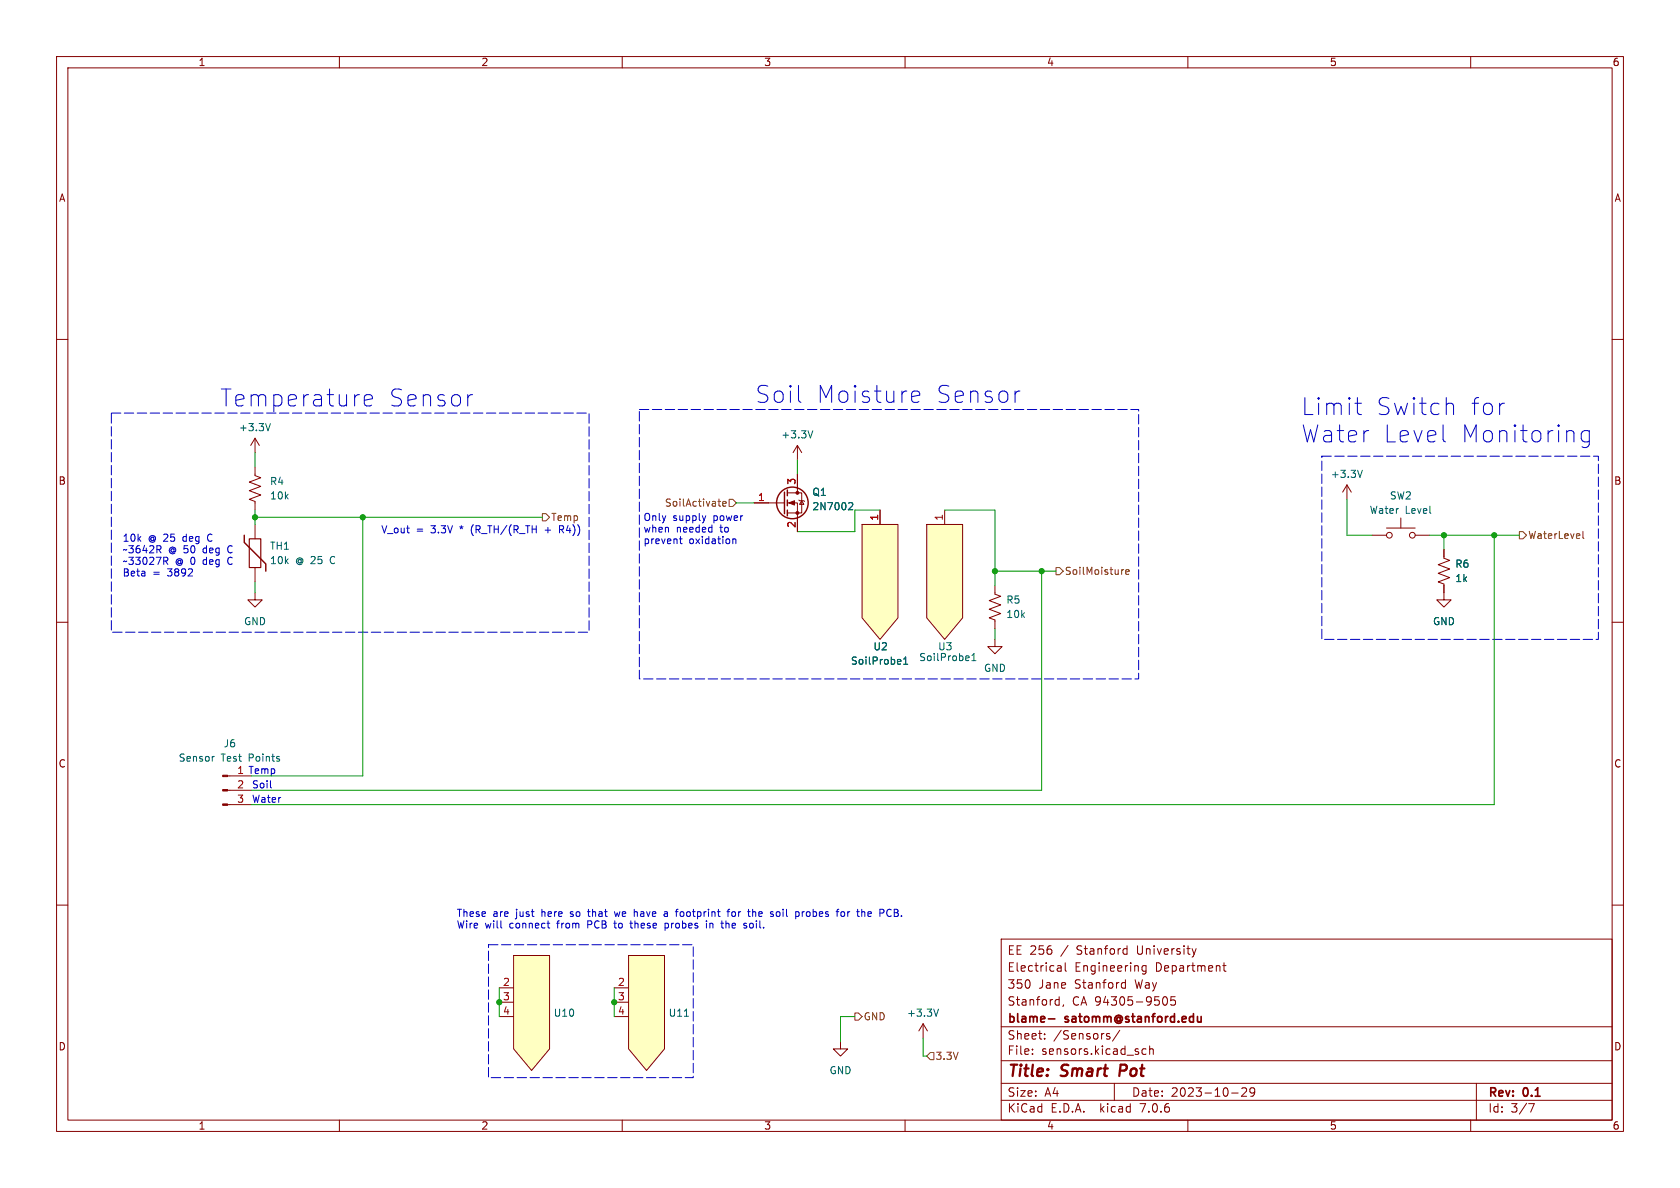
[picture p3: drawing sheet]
<svg xmlns="http://www.w3.org/2000/svg" width="297mm" height="210mm" viewBox="0 0 297 210" stroke-linecap="round" stroke-linejoin="round" font-family="sans-serif">
<g fill="none" stroke="#840000" stroke-width=".18">
<path d="M10 10h277v190h-277zM12 12h273v186h-273zM60 10v2M110 10v2M160 10v2M210 10v2M260 10v2M10 60h2M285 60h2M10 110h2M285 110h2M10 160h2"/>
<path d="M285 160h2M177 166h108v32h-108zM186.8 176.7l.4 .1M187 170.8h.5l.1 .9M187 171.6h.6M187.2 176.2v1.5M187.2 177.6l-.4 .1M187.6 171.1l-.6 .1M188 177.6l-.1 .3M188.3 170.2v1.3l.2 .2M198.5 173.7l.5 .1M198.8 167.7l.4 .1"/>
<path d="M199 173.2v1.5M199 174.6l-.5 .1M199.2 167.2v1.5M199.2 168.6l-.4 .1M202.6 170.8l-.4-.1-.3 .3v.4l.1 .2h.6M202.6 170.7v1.2l-.3 .3-.3-.1M205.7 176.3l.2-.1a.81 .81 0 0 1 .6 .6 .81 .81 0 0 1-.3 .8l-.2 .1a.81 .81 0 0 1-.3-1.4zM207.7 176.2h-.7v.7l.2-.1h.5l.1 .3-.1 .5-.2 .1-.5-.1M211.5 167.7l-.4 1M216.2 170.7h.5M216.4 170.2v1.3l.3 .2M60 198v2"/>
<path d="M110 198v2M160 198v2M177 194.5h108M177 191.5h108M177 187.5h108M177 181.5h108M182.5 186.3v.1M182.5 185.5v.1M184.7 183.6v.1M184.7 182.8v.1M195.8 183.2l.4 .1v.2l-.2 .2h-.3M195.8 182.7l.4 .1"/>
<path d="M197 191.5v3M198 182.1l-1.3 2M202.6 185.5l-.4-.1-.3 .3v.4l.1 .2h.6M203.2 185.5l.3-.1 .3 .1 .1 .9M203.2 184.9v1.5M210 198v2M217.7 193.2h1.2M219.5 192.4l.6-.1 .2 .1 .1 .3-.9 1.1h.9M221.8 192.9l-.3 .3h-.3l-.2-.3 .1-.5 .4-.1 .2 .1a.99 .99 0 0 1-.3 1.4h-.3M260 198v2M261 191.5v6.5M270.2 195.1h1l-.6 1.5"/>
</g>
<path d="M198.1 188.2l-.2 2" fill="none" stroke="#840000" stroke-width=".4"/>
<path d="M212.3 179.7v1M185.3 180.1h1.2M212.3 180.5l-.2 .2-.3-.1" fill="none" stroke="#840000" stroke-width=".3"/>
<path d="M163.8 92.7h6.4v16.5l-3.2 3.8-3.2-3.8z" fill="#ffffc2"/>
<path d="M163.8 92.7h6.4v16.5l-3.2 3.8-3.2-3.8zM167 90.2v2.5M45.1 104.8v1.2h1.3l-1.3 1.3-1.3-1.3h1.3M148.6 184.2v1.2h1.3l-1.3 1.3-1.3-1.3h1.3" fill="none" stroke="#840000" stroke-width=".18"/>
<path d="M171.3 116v.2l-.6 .2M171.8 116.8h.7M171.8 115.9l.4-.4v1.3" fill="none" stroke="#006464" stroke-width=".18"/>
<path d="M90.8 168.9h6.4v16.5l-3.2 3.8-3.2-3.8z" fill="#ffffc2"/>
<g fill="none" stroke="#840000" stroke-width=".18">
<path d="M242.6 94.6h2.5M245.1 93.3h5.1M247.6 91.6v1.7M250.2 94.6h2.5M88.3 174.6h2.5M88.3 177.2h2.5M88.3 179.7h2.5M90.8 168.9h6.4v16.5l-3.2 3.8-3.2-3.8z"/>
<circle cx="245.6" cy="94.6" r=".51"/>
<circle cx="249.7" cy="94.6" r=".51"/>
</g>
<path d="M111.1 168.9h6.4v16.5l-3.2 3.8-3.2-3.8z" fill="#ffffc2"/>
<g fill="none" stroke="#840000" stroke-width=".18">
<path d="M45.1 77.5v2.5M45.1 77.5l-.8 1.2M45.1 77.5l.7 1.2M141 78.7l-.8 1.3M141 78.7v2.6M141 78.7l.7 1.3M45.1 82.6v1.5l1 .4-2 .7 2 .8-2 .7 2 .8-2 .8 1 .3v1.6M45.1 92.7v2.6M133.3 88.9h5.4M139.2 88.9h1.8v5.1M139.2 87.1h2.5v3.6h-2.5M141 83.8v3.3"/>
<path d="M141.2 88.4l.2 .1h.7l.1 .1M141.7 88.5l.4 .7h-.7zM238.1 85.7l-.7 1.3M238.1 85.7v2.6M238.1 85.7l.8 1.3M255.3 97.2v1.5l1 .4-2 .7 2 .8-2 .7 2 .8-2 .8 1 .4v2.7h1.2l-1.2 1.3-1.3-1.3h1.3M45.1 100.3v2.6M108.6 174.6h2.5M108.6 177.2h2.5M108.6 179.7h2.5M111.1 168.9h6.4v16.5l-3.2 3.8-3.2-3.8zM163.2 181l-.8 1.2"/>
<path d="M163.2 181v2.5M163.2 181l.8 1.2"/>
</g>
<path d="M47.8 74.9l-.4 1.2M143.7 76.1l-.4 1.3M150.2 88.8l.4 .1 .2 .3-.8 .9h.8M240.8 83.1l-.4 1.3M121 179.6h.7M165.9 178.4l-.4 1.2" fill="none" stroke="#006464" stroke-width=".18"/>
<g fill="none" stroke="#840000" stroke-width=".25">
<path d="M43.2 94.6v1.3l3.8 3.8v1.3M138.7 87v3.8M139.2 86.6v1M139.2 88.4v1M139.2 90.2v1"/>
<circle cx="140.1" cy="88.9" r="2.79"/>
</g>
<g fill="#840000" stroke="#840000" stroke-width=".18">
<path d="M139.4 88.9l1.1-.4v.8z"/>
<circle cx="141" cy="90.7" r=".25"/>
<circle cx="141" cy="87.1" r=".25"/>
</g>
<path d="M44.1 95.3h2v5h-2z" fill="none" stroke="#840000" stroke-width=".2"/>
<path d="M152.4 92.7h6.3v16.5l-3.1 3.8-3.2-3.8z" fill="#ffffc2"/>
<path d="M133.3 88.9h2.6M141 83.8v2.6M141 91.4v2.6M152.4 92.7h6.3v16.5l-3.1 3.8-3.2-3.8zM155.6 90.2v2.5M255.3 97.2v1.2M175.9 103.5v1.5l1 .4-2 .8 2 .7-2 .8 2 .8-2 .7 1 .4v1.5M175.9 113v1.3h1.3l-1.3 1.3-1.3-1.3h1.3M255.3 103.5v1.3M40.2 139.7h4.2M40.2 137.2h4.2M40.2 142.2h4.2" fill="none" stroke="#840000" stroke-width=".18"/>
<path d="M150.2 88.8l.4 .1 .2 .3-.8 .9h.8M159.2 116.6l.1 .3-.6 .1M159.7 117.4h.8M159.7 116.5l.4-.4v1.3M37.9 133.7l-.3 .1" fill="none" stroke="#006464" stroke-width=".18"/>
<g fill="#840000" stroke="#840000" stroke-width=".18">
<path d="M39.4 142.1h.8v.3h-.8z"/>
<path d="M39.4 139.6h.8v.2h-.8z"/>
<path d="M39.4 137h.8v.3h-.8z"/>
</g>
<path d="M95.9 90.8h.6l.7 .6-.7 .7h-.6zM126.9 88.6h.5M127.2 89.4l.2 .1M127.8 89.1l.6-.2-.1-.2-.4-.1-.1 .2v.6h.5M128.9 88.3h.6l.7 .6-.7 .6h-.6zM268.6 94h.6l.7 .6-.7 .7h-.6zM279.8 93.9v1.1l.2 .2M186.7 100.3h.6l.7 .7-.7 .6h-.6zM198.7 100.7l-.3 .1M199 101.1l.6-.1v-.2l-.4-.1-.2 .2 .1 .6h.5M151.1 179.1h.7l.6 .6-.6 .6h-.7zM164.5 186.1h.6v1.2h-.6l-.7-.6z" fill="none" stroke="#725600" stroke-width=".18"/>
<g fill="none" stroke="#0000c2" stroke-width=".18">
<path d="M64.4 70.8l1.4-.3-.1-.6-.3-.1h-.6l-.3 .1-.1 .3v1.1l.1 .3 .3 .2h.6l.3-.2M83.5 69.8l-.5 .1M141.3 71l.3 .1M161.3 71l.3 .1h.6l.3-.1M161.3 69.3l.3-.2h.6l.3 .2 .1 .5-1.4 .3M180.3 69.1l-.6 .2M239.5 71.3h1.2M240 72.9l.1 .2 .6 .2M255.3 78l.2 .1M256.1 71.3h.4l.3 .1 .2 .3v1.6M265.7 71.3h.3M281 76.1v2.4a.81 .81 0 0 1-1.3 .5"/>
<path d="M281 76.3l-.3-.2h-.6l-.3 .2-.3 .4v.8l.3 .5 .3 .1h.6l.3-.1M28 97.1l.5 .6M28.3 96.5l.2 .2-.2 .4M28.9 98.5h.5M29.2 99.2l.5 .6M29.6 98.6l.1 .1-.1 .4-.7 .1M96.4 93.7h.9M98.9 92.9v1.3M98.9 93.6h.5M99.2 93.6l.4 .6M120.1 95.3h.5M120.3 94.8v1.1l.3 .2"/>
<path d="M124.8 91.2l-.3 .8M129.5 95.4l.2-.1h.3l.1 .8M129.5 95.3v.8M47.9 139.2l.1 .1M88.6 164l.1 .1M96.7 163.2h.5M97 164l.2 .1M103.8 161.2h.5M104 160.7l.1 1.2M108.5 163.2h.5M108.6 161.2l.3 .8 .2-.6M108.7 162.8v1.2"/>
<path d="M111.3 163.2h.5M111.5 162.8v1.1l.3 .2M112.3 161.2l.4 .1M117.5 161.2h.4l.1 .8M117.5 161.9h.5M117.6 163.3l.3-.1 .2 .1M117.6 163.2v1.3M118 161.5l-.5 .1M118.1 163.9l-.2 .2-.3-.1M120.5 161.2l-.3 .2v.4l.3 .2M124.9 163.2v.9M125.5 163.2v.9"/>
<path d="M125.7 163.2l-.2 .1M128.3 162.8v1.3M128.5 161.2h.5M128.5 163.2l-.2 .1M129 160.7l-.3 .2v1.1M129.8 161.2h-.3l-.1 .2v.5l.4 .1M132.6 163.3l-.1 .1 .1 .6M133.1 161.3l.3-.1 .2 .1M133.1 160.7v1.3M137.8 161.2h-.3l-.3 .2 .1 .5 .2 .1 .3-.1M141.8 161.2v.8M142.2 161.2l-.4 .2"/>
<path d="M148.8 161.2h.3l.2 .2v.5l-.2 .1-.3-.1M153.9 161.2h-.3l-.2 .1 .1 .6 .4 .1M154 161.5l-.6 .1M157.2 160.7l.3 .2M157.5 161.9l-.3 .1"/>
</g>
<path d="M19.7 73h84.4v38.8h-84.4v-38.8M113 72.4h88.3v47.6h-88.3v-47.6M233.7 80.6h48.9v32.4h-48.9v-32.4M86.4 167h36.2v23.5h-36.2v-23.5" fill="none" stroke="#0000c2" stroke-width=".18" stroke-dasharray="1.7 .6"/>
<g fill="none" stroke="#009600" stroke-width=".18">
<path d="M45.1 80v2.6M45.1 90.2v2.5M45.1 91.4h50.8M64.1 91.4v45.8h-19.7M130.2 88.9h3.1M141 81.3v2.5M155.6 90.2h-4.5v3.8h-10.1M167 90.2h8.9v13.3M238.1 88.3v6.3h4.5M252.7 94.6h15.9M255.3 94.6v2.6M264.2 94.6v47.6h-219.8"/>
<path d="M45.1 102.9v1.9M175.9 111.1v1.9M175.9 101h10.8M184.1 101v38.7h-139.7M88.3 174.6v5.1M108.6 174.6v5.1M151.1 179.7h-2.5v4.5M163.2 183.5v3.2h.6"/>
</g>
<g fill="#009600" stroke="#009600" stroke-width=".18">
<circle cx="108.6" cy="177.2" r=".46"/>
<circle cx="88.3" cy="177.2" r=".46"/>
<circle cx="45.1" cy="91.4" r=".46"/>
<circle cx="64.1" cy="91.4" r=".46"/>
<circle cx="175.9" cy="101" r=".46"/>
<circle cx="264.2" cy="94.6" r=".46"/>
<circle cx="255.3" cy="94.6" r=".46"/>
<circle cx="184.1" cy="101" r=".46"/>
</g>
<g font-size="4.2" fill="#0000c2">
<text x="133.3" y="71.5">Soil</text>
<text x="144.1" y="71.5">Moisture</text>
<text x="165.1" y="71.5">Sensor</text>
<text x="38.7" y="72.1">Temperature</text>
<text x="68.4" y="72.1">Sensor</text>
<text x="229.9" y="73.7">Limit</text>
<text x="243" y="73.7">Switch</text>
<text x="259.6" y="73.7">for</text>
<text x="229.9" y="78.5">Water</text>
<text x="244.3" y="78.5">Level</text>
<text x="257.9" y="78.5">Monitoring</text>
</g>
<g font-size="2.8" fill="#840000">
<text x="178" y="190.9">Title:</text>
<text x="187.7" y="190.9">Smart</text>
<text x="198.7" y="190.9">Pot</text>
</g>
<g font-size="2.1" fill="#840000">
<text x="178" y="172">Electrical</text>
<text x="178" y="169">EE 256</text>
<text x="187.6" y="169">/</text>
<text x="189.9" y="172">Engineering</text>
<text x="190.5" y="169">Stanford</text>
<text x="201.3" y="169">University</text>
<text x="204.3" y="172">Department</text>
<text x="178" y="178">Stanford,</text>
<text x="178" y="175">350</text>
<text x="183.6" y="175">Jane</text>
<text x="189.5" y="178">CA 94305-9505</text>
<text x="190" y="175">Stanford</text>
<text x="200.8" y="175">Way</text>
<text x="178" y="184">Sheet:</text>
<text x="178" y="181.2">blame-</text>
<text x="186.2" y="184">/Sensors/</text>
<text x="188.4" y="181.2">satomm@stanford.edu</text>
<text x="178" y="186.7">File:</text>
<text x="184.1" y="186.7">sensors.kicad_sch</text>
<text x="178" y="196.9">KiCad</text>
<text x="178" y="194.1">Size:</text>
<text x="184.7" y="194.1">A4</text>
<text x="185.7" y="196.9">E.D.A.</text>
<text x="194.6" y="196.9">kicad</text>
<text x="200" y="194.1">Date:</text>
<text x="201.8" y="196.9">7.0.6</text>
<text x="207" y="194.1">2023-10-29</text>
<text x="263" y="194.3">Rev:</text>
<text x="263" y="196.9">Id:</text>
<text x="267.1" y="196.9">3/7</text>
<text x="269.4" y="194.3">0.1</text>
</g>
<g font-size="1.8" fill="#840000">
<text x="35" y="11.9">1</text>
<text x="85" y="11.9">2</text>
<text x="135" y="11.9">3</text>
<text x="185" y="11.9">4</text>
<text x="235" y="11.9">5</text>
<text x="285" y="11.9">6</text>
<text x="10.3" y="35.9">A</text>
<text x="285.3" y="35.9">A</text>
<text x="10.3" y="85.9">B</text>
<text x="285.3" y="85.9">B</text>
<text x="10.3" y="135.9">C</text>
<text x="285.3" y="135.9">C</text>
<text x="10.3" y="185.9">D</text>
<text x="285.3" y="185.9">D</text>
<text x="35" y="199.9">1</text>
<text x="85" y="199.9">2</text>
<text x="135" y="199.9">3</text>
<text x="185" y="199.9">4</text>
<text x="235" y="199.9">5</text>
<text x="285" y="199.9">6</text>
</g>
<g font-size="1.8" fill="#006464">
<text x="42.1" y="76.4">+3.3V</text>
<text x="138" y="77.7">+3.3V</text>
<text x="47.6" y="86">R4</text>
<text x="47.6" y="88.5">10k</text>
<text x="143.5" y="87.9">Q1</text>
<text x="235.2" y="84.7">+3.3V</text>
<text x="245.6" y="88.5">SW2</text>
<text x="143.5" y="90.4">2N7002</text>
<text x="242" y="91">Water</text>
<text x="248.4" y="91">Level</text>
<text x="47.6" y="97.4">TH1</text>
<text x="47.6" y="99.9">10k</text>
<text x="52.3" y="99.9">@ 25</text>
<text x="58.6" y="99.9">C</text>
<text x="257.2" y="100.6">R6</text>
<text x="177.8" y="106.9">R5</text>
<text x="257.2" y="103.1">1k</text>
<text x="43" y="110.7">GND</text>
<text x="177.8" y="109.4">10k</text>
<text x="253.2" y="110.7">GND</text>
<text x="150.3" y="117.7">SoilProbe1</text>
<text x="154.3" y="115.2">U2</text>
<text x="162.4" y="117.1">SoilProbe1</text>
<text x="165.7" y="115.2">U3</text>
<text x="173.9" y="119">GND</text>
<text x="31.5" y="134.8">Sensor</text>
<text x="39.1" y="134.8">Test</text>
<text x="39.4" y="132.3">J6</text>
<text x="97.8" y="179.9">U10</text>
<text x="118.1" y="179.9">U11</text>
<text x="160.3" y="179.9">+3.3V</text>
<text x="146.6" y="190.1">GND</text>
</g>
<g font-size="1.8" fill="#725600">
<text x="117.4" y="89.8">SoilActivate</text>
<text x="270.1" y="95.5">WaterLevel</text>
<text x="188.2" y="101.8">SoilMoisture</text>
<text x="152.6" y="180.6">GND</text>
<text x="165.3" y="187.6">3.3V</text>
</g>
<g font-size="1.8" fill="#a90000">
<text x="133.9" y="88.6">1</text>
<text x="140.7" y="85.8" transform="rotate(-90 140.7 85.8)">3</text>
<text x="140.7" y="93.4" transform="rotate(-90 140.7 93.4)">2</text>
<text x="155.3" y="92.1" transform="rotate(-90 155.3 92.1)">1</text>
<text x="166.8" y="92.1" transform="rotate(-90 166.8 92.1)">1</text>
<text x="41.8" y="139.4">2</text>
<text x="41.8" y="142">3</text>
<text x="88.8" y="174.4">2</text>
<text x="88.8" y="176.9">3</text>
<text x="88.8" y="179.5">4</text>
<text x="109.1" y="174.4">2</text>
<text x="109.1" y="176.9">3</text>
<text x="109.1" y="179.5">4</text>
</g>
<g font-size="1.8" fill="#0000c2">
<text x="21.6" y="95.9">10k</text>
<text x="26.2" y="95.9">@ 25</text>
<text x="32.6" y="95.9">deg</text>
<text x="37.2" y="95.9">C</text>
<text x="67.3" y="94.4">V_out</text>
<text x="73.6" y="94.4">=</text>
<text x="76.3" y="94.4">3.3V</text>
<text x="81.6" y="94.4">*</text>
<text x="83.7" y="94.4">(R_TH/(R_TH</text>
<text x="97" y="94.4">+</text>
<text x="97.3" y="92.3">Temp</text>
<text x="99.7" y="94.4">R4))</text>
<text x="113.7" y="92.2">Only</text>
<text x="113.7" y="94.2">when</text>
<text x="118.9" y="92.2">supply</text>
<text x="119.6" y="94.2">needed</text>
<text x="126.2" y="92.2">power</text>
<text x="127.4" y="94.2">to</text>
<text x="21.6" y="97.9">~3642R</text>
<text x="21.6" y="99.9">~33027R</text>
<text x="21.6" y="102">Beta</text>
<text x="27" y="102">=</text>
<text x="29.7" y="102">3892</text>
<text x="29.8" y="97.9">@ 50</text>
<text x="31" y="99.9">@ 0</text>
<text x="36.2" y="97.9">deg</text>
<text x="36.2" y="99.9">deg</text>
<text x="40.7" y="97.9">C</text>
<text x="40.7" y="99.9">C</text>
<text x="113.7" y="96.3">prevent</text>
<text x="121.8" y="96.3">oxidation</text>
<text x="41.8" y="136.9">1 Temp</text>
<text x="44.1" y="134.8">Points</text>
<text x="44.4" y="142">Water</text>
<text x="44.4" y="139.5">Soil</text>
<text x="80.6" y="162.2">These</text>
<text x="80.6" y="164.2">Wire</text>
<text x="85.7" y="164.2">will</text>
<text x="87.1" y="162.2">are</text>
<text x="90.2" y="164.2">connect</text>
<text x="91.3" y="162.2">just</text>
<text x="96" y="162.2">here</text>
<text x="98.8" y="164.2">from</text>
<text x="101.3" y="162.2">so</text>
<text x="104.3" y="164.2">PCB</text>
<text x="104.6" y="162.2">that</text>
<text x="109.3" y="164.2">to</text>
<text x="109.6" y="162.2">we</text>
<text x="112.3" y="164.2">these</text>
<text x="113.2" y="162.2">have</text>
<text x="118.6" y="164.2">probes</text>
<text x="118.7" y="162.2">a</text>
<text x="121" y="162.2">footprint</text>
<text x="126.1" y="164.2">in</text>
<text x="129" y="164.2">the</text>
<text x="130.3" y="162.2">for</text>
<text x="133.2" y="164.2">soil.</text>
<text x="134.2" y="162.2">the</text>
<text x="138.3" y="162.2">soil</text>
<text x="142.9" y="162.2">probes</text>
<text x="150.4" y="162.2">for</text>
<text x="154.3" y="162.2">the</text>
<text x="158.4" y="162.2">PCB.</text>
</g>
</svg>
